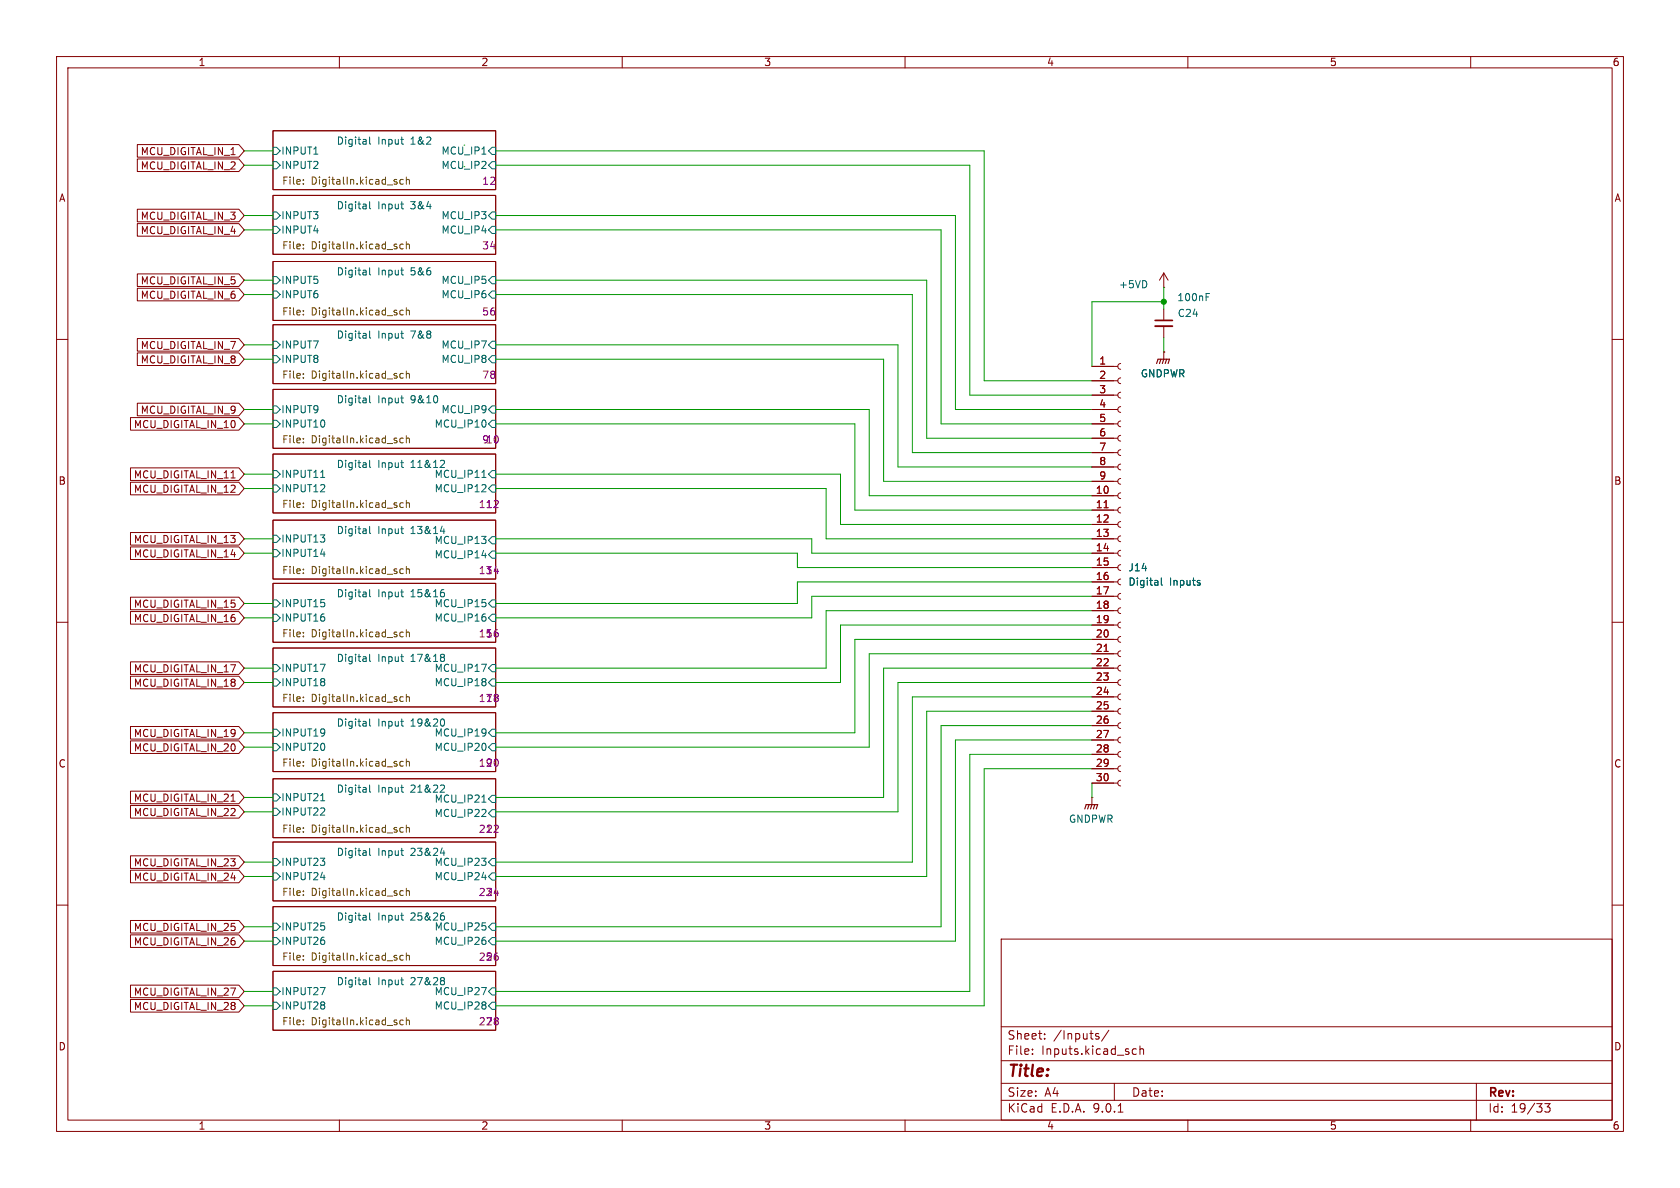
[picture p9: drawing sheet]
<svg xmlns="http://www.w3.org/2000/svg" width="297mm" height="210mm" viewBox="0 0 297 210" stroke-linecap="round" stroke-linejoin="round" font-family="sans-serif">
<g fill="none" stroke="#840000" stroke-width=".18">
<path d="M10 10h277v190h-277zM12 12h273v186h-273zM60 10v2M110 10v2M160 10v2M210 10v2M260 10v2M24.3 39.5h17.9l1 1.1-1 1.2h-17.9zM24.3 37h17.9l1 1.1-1 1.1h-17.9zM24.3 25.6h17.9l1 1.1-1 1.1h-17.9zM24.3 28.1h17.9l1 1.1-1 1.1h-17.9zM48.3 34.5h39.3v10.5h-39.3z"/>
<path d="M48.3 23.1h39.3v10.4h-39.3zM24.3 48.4h17.9l1 1.1-1 1.1h-17.9zM24.3 51h17.9l1 1.1-1 1.1h-17.9zM24.3 59.8h17.9l1 1.2-1 1.1h-17.9zM48.3 57.4h39.3v10.4h-39.3zM48.3 46.2h39.3v10.4h-39.3zM205.7 50.8h.1M205.7 48.3v2.5M205.7 54.6v2M205.7 57.7v2M205.7 48.3l-.7 1.2M205.7 48.3l.8 1.2"/>
<path d="M10 60h2M23.1 73.8h19.1l1 1.1-1 1.1h-19.1zM24.3 62.4h17.9l1 1.1-1 1.1h-17.9zM24.3 71.3h17.9l1 1.1-1 1.1h-17.9zM48.3 68.8h39.3v10.4h-39.3zM193 64.8h4.6M193 67.3h4.6M193 69.9h4.6M193 72.4h4.6M193 74.9h4.6M193 77.5h4.6M198.1 64.3l-.3 .1-.2 .4 .2 .3 .3 .2"/>
<path d="M198.1 66.8l-.3 .2-.2 .3 .2 .4 .3 .1M198.1 69.3l-.3 .2-.2 .4 .2 .3 .3 .2M198.1 71.9l-.3 .1-.2 .4 .2 .3 .3 .2M198.1 74.4l-.3 .2-.2 .3 .2 .4 .3 .1M198.1 77l-.3 .1-.2 .4 .2 .3 .3 .2M198.1 79.5l-.3 .2-.2 .3 .2 .4 .3 .1M205.7 62.2h.1M205.7 62.2v1.3M285 60h2M23.1 94.1h19.1l1 1.2-1 1.1h-19.1zM23.1 96.7h19.1l1 1.1-1 1.1h-19.1zM23.1 82.7h19.1l1 1.1-1 1.1h-19.1z"/>
<path d="M23.1 85.2h19.1l1 1.2-1 1.1h-19.1zM40.8 84.5h.8M48.3 91.9h39.3v10.5h-39.3zM48.3 80.3h39.3v10.4h-39.3zM193 80h4.6M193 82.6h4.6M193 85.1h4.6M193 87.6h4.6M193 90.2h4.6M193 92.7h4.6M193 95.3h4.6M193 97.8h4.6"/>
<path d="M198.1 82l-.3 .2-.2 .4 .2 .3 .3 .2M198.1 84.6l-.3 .1-.2 .4 .2 .3 .3 .2M198.1 87.1l-.3 .2-.2 .3 .2 .4 .3 .1M198.1 89.7l-.3 .1-.2 .4 .2 .3 .3 .2M198.1 92.2l-.3 .2-.2 .3 .2 .4 .3 .1M198.1 94.7l-.3 .2-.2 .4 .2 .3 .3 .2M198.1 97.3l-.3 .1-.2 .4 .2 .3 .3 .2M198.1 99.8l-.3 .2-.2 .3 .2 .4 .3 .1M10 110h2M23.1 119.5h19.1l1 1.2-1 1.1h-19.1zM23.1 117h19.1l1 1.1-1 1.1h-19.1zM23.1 105.6h19.1l1 1.1-1 1.1h-19.1z"/>
<path d="M23.1 108.1h19.1l1 1.1-1 1.1h-19.1zM48.3 103.1h39.3v10.4h-39.3zM48.3 114.6h39.3v10.4h-39.3zM193 100.3h4.6M193 102.9h4.6M193 105.4h4.6M193 108h4.6M193 110.5h4.6M193 113h4.6M193 115.6h4.6M193 118.1h4.6M198.1 102.4l-.3 .1-.2 .4 .2 .3 .3 .2"/>
<path d="M198.1 104.9l-.3 .2-.2 .3 .2 .4 .3 .1M198.1 107.4l-.3 .2-.2 .4 .2 .3 .3 .2M198.1 110l-.3 .1-.2 .4 .2 .3 .3 .2M198.1 112.5l-.3 .2-.2 .3 .2 .4 .3 .1M198.1 115.1l-.3 .1-.2 .4 .2 .3 .3 .2M198.1 117.6l-.3 .2-.2 .3 .2 .4 .3 .1M285 110h2M23.1 139.9h19.1l1 1.1-1 1.1h-19.1zM23.1 131h19.1l1 1.1-1 1.1h-19.1zM23.1 128.4h19.1l1 1.1-1 1.2h-19.1zM48.3 137.7h39.3v10.4h-39.3zM48.3 126h39.3v10.4h-39.3z"/>
<path d="M193 120.7h4.6M193 123.2h4.6M193 125.7h4.6M193 128.3h4.6M193 130.8h4.6M193 133.4h4.6M193 135.9h4.6M193 138.4h4.6M198.1 120.1l-.3 .2-.2 .4 .2 .3 .3 .2M198.1 122.7l-.3 .1-.2 .4 .2 .3 .3 .2M198.1 125.2l-.3 .2-.2 .3 .2 .4 .3 .1M198.1 127.8l-.3 .1-.2 .4 .2 .3 .3 .2"/>
<path d="M198.1 130.3l-.3 .2-.2 .3 .2 .4 .3 .1M198.1 132.8l-.3 .2-.2 .4 .2 .3 .3 .2M198.1 135.4l-.3 .1-.2 .4 .2 .3 .3 .2M198.1 137.9l-.3 .2-.2 .3 .2 .4 .3 .1M23.1 142.4h19.1l1 1.1-1 1.1h-19.1zM23.1 151.3h19.1l1 1.1-1 1.1h-19.1zM23.1 153.8h19.1l1 1.1-1 1.2h-19.1zM40.8 141.6h.8M48.3 148.8h39.3v10.5h-39.3zM193 141h.1M193 141v1.2M10 160h2"/>
<path d="M23.1 165.3h19.1l1 1.1-1 1.1h-19.1zM23.1 162.7h19.1l1 1.1-1 1.1h-19.1zM23.1 174.1h19.1l1 1.2-1 1.1h-19.1zM23.1 176.7h19.1l1 1.1-1 1.1h-19.1zM48.3 160.3h39.3v10.4h-39.3zM48.3 171.7h39.3v10.4h-39.3zM177 166h108v32h-108zM285 160h2M60 198v2M110 198v2M160 198v2M177 194.5h108"/>
<path d="M177 191.5h108M177 187.5h108M177 181.5h108M182.5 186.3v.1M182.5 185.5v.1M184.7 183.6v.1M184.7 182.8v.1M193.7 183.1l.5 .2 .1 .1-.1 .2-.4 .1M193.7 182.8h.5M196 182.1l-1.3 2M197 191.5v3M197.7 196.6h.8"/>
<path d="M200.2 186.1l.3 .3 .4-.1M200.9 185.5l-.4-.1-.3 .3M201.5 185.5l.2-.1 .4 .1 .1 .9M201.5 184.9v1.5M210 198v2M260 198v2M261 191.5v6.5M273.1 195.1h.9l-.5 .6 .5 .1v.7l-.3 .1h-.4l-.2-.1"/>
</g>
<g fill="none" stroke="#006464" stroke-width=".18">
<path d="M48.3 37.5h.6l.6 .6-.6 .6h-.6zM48.3 26h.6l.6 .7-.6 .6h-.6zM48.3 28.6h.6l.6 .6-.6 .6h-.6zM55.5 27.2h.7M65.3 35.7v1l.2 .2M65.3 24.2v1.1l.2 .2M70.8 36.1h.5M70.8 24.6h.5M71.2 36.9h.1M71.2 25.5h.1M85.2 27.2h.7M87 37.5h.6v1.2h-.6l-.6-.6z"/>
<path d="M87 26h.6v1.3h-.6l-.6-.6zM87 28.6h.6v1.2h-.6l-.6-.6zM48.3 40h.6l.6 .6-.6 .7h-.6zM48.3 48.9h.6l.6 .6-.6 .7h-.6zM48.3 51.4h.6l.6 .7-.6 .6h-.6zM65.3 47.3v1.1l.2 .2M65.3 58.5v1.1l.2 .2M70.8 58.9h.5M70.8 47.8h.5M71.2 59.8h.1M71.2 48.6h.1M87 40h.6v1.3h-.6l-.6-.7z"/>
<path d="M87 48.9h.6v1.3h-.6l-.6-.7zM87 51.4h.6v1.3h-.6l-.6-.6zM213.2 52.5h.4M213.2 51.9h.6M48.3 60.3h.6l.6 .7-.6 .6h-.6zM48.3 62.9h.6l.6 .6-.6 .6h-.6zM48.3 71.8h.6l.6 .6-.6 .6h-.6zM48.3 74.3h.6l.6 .6-.6 .7h-.6zM65.3 69.9v1.1l.2 .2M70.8 70.4h.5M71.2 71.2h.1M87 60.3h.6v1.3h-.6l-.6-.6z"/>
<path d="M87 62.9h.6v1.2h-.6l-.6-.6zM87 71.8h.6v1.2h-.6l-.6-.6zM87 74.3h.6v1.3h-.6l-.6-.7zM48.3 94.6h.6l.6 .7-.6 .6h-.6zM48.3 97.2h.6l.6 .6-.6 .6h-.6zM48.3 83.2h.6l.6 .6-.6 .7h-.6zM48.3 85.7h.6l.6 .7-.6 .6h-.6zM56.7 97.9h.8M56.7 84.4h.7M65.3 81.4v1.1l.2 .1M65.3 93.1v1l.2 .2M70.8 93.5h.5"/>
<path d="M70.8 81.8h.5M71.2 94.3h.1M71.2 82.6h.1M77.9 93.9h.7M78.3 81.4l.3 .2-.1 .3-.7 .7h.8M78.5 93.5v.8M85.2 98.2h.8M85.2 84.4h.7M87 94.9h.6v1.2h-.6l-.6-.6zM87 97.4h.6v1.3h-.6l-.6-.7zM87 83.2h.6v1.3h-.6l-.6-.7zM87 85.7h.6v1.3h-.6l-.6-.6z"/>
<path d="M48.3 106h.6l.6 .7-.6 .6h-.6zM48.3 108.6h.6l.6 .6-.6 .7h-.6zM48.3 117.5h.6l.6 .6-.6 .6h-.6zM56.6 117.4h.9l-.6 1.3M65.3 104.2v1.1l.2 .2M65.3 115.7v1l.2 .2M70.8 104.7h.5M70.8 116.1h.5M71.2 105.5h.1M71.2 116.9h.1M78.2 104.2h.3M78.3 104.7l.3 .3v.3l-.3 .2"/>
<path d="M78.3 115.7l.3 .2-.3 .3 .3 .2v.3l-.3 .2M85.1 117.4h.9l-.6 1.3M87 106h.6v1.3h-.6l-.6-.6zM87 108.6h.6v1.3h-.6l-.6-.7zM87 117.5h.6v1.2h-.6l-.6-.6zM205.3 102.2v1.1l.2 .1M212 103l.2 .2-.2 .2M212 102.6l.1 .1M48.3 120h.6l.6 .7-.6 .6h-.6zM48.3 128.9h.6l.6 .6-.6 .7h-.6zM48.3 131.4h.6l.6 .7-.6 .6h-.6zM65.3 127.1v1.1l.2 .2"/>
<path d="M65.3 138.8v1.1l.2 .1M70.8 139.2h.5M70.8 127.5h.5M71.2 128.4h.1M78.3 127.1a.79 .79 0 0 1 0 1.3M78.3 138.8l.3 .2-.1 .3-.7 .7h.8M87 120h.6v1.3h-.6l-.6-.6zM87 128.9h.6v1.3h-.6l-.6-.7zM87 131.4h.6v1.3h-.6l-.6-.6zM48.3 140.3h.6l.6 .7-.6 .6h-.6zM48.3 142.9h.6l.6 .6-.6 .6h-.6zM48.3 151.8h.6l.6 .6-.6 .6h-.6z"/>
<path d="M48.3 154.3h.6l.6 .6-.6 .7h-.6zM56.7 141.5h.7M56.7 155.1h.8M65.3 150v1l.2 .2M70.8 150.4h.5M71.2 140h.1M71.2 151.2h.1M77.9 150.8h.7M78.5 150.4v.8M85.2 141.8h.7M85.2 155.1h.8M87 140.6h.6v1.3h-.6l-.6-.7z"/>
<path d="M87 143.1h.6v1.3h-.6l-.6-.6zM87 151.8h.6v1.2h-.6l-.6-.6zM87 154.3h.6v1.3h-.6l-.6-.7zM48.3 163.2h.6l.6 .6-.6 .7h-.6zM48.3 165.7h.6l.6 .7-.6 .6h-.6zM48.3 174.6h.6l.6 .7-.6 .6h-.6zM48.3 177.2h.6l.6 .6-.6 .6h-.6zM56.6 174.6h.9l-.6 1.2M65.3 161.4v1.1l.2 .2M65.3 172.8v1.1l.2 .2M70.8 161.8h.5M70.8 173.2h.5"/>
<path d="M71.2 162.7h.1M71.2 174.1h.1M78.2 161.4h.3M78.3 161.9l.3 .2v.3l-.3 .3M78.3 172.8l.3 .3-.3 .3 .3 .2v.2l-.3 .3M85.1 174.6h.9l-.6 1.2M87 163.2h.6v1.3h-.6l-.6-.7zM87 165.7h.6v1.3h-.6l-.6-.6zM87 174.6h.6v1.3h-.6l-.6-.6zM87 177.2h.6v1.2h-.6l-.6-.6z"/>
</g>
<g fill="none" stroke="#725600" stroke-width=".18">
<path d="M53.6 31.8v.1M53.6 32.4v.2M71.3 31.8l-.4-.1-.2 .3 .1 .5h.5M71.8 31.3v1.3M71.8 31.8l.2-.1 .3 .1 .1 .8M53.6 43.9v.1M53.6 43.2v.1M53.6 54.9v.1M53.6 55.6v.1M71.3 43.2l-.4-.1-.2 .3 .1 .5h.5M71.3 54.9l-.4-.1-.2 .3 .1 .5h.5M71.8 43.3l.2-.2 .3 .1 .1 .8"/>
<path d="M71.8 42.7v1.3M71.8 54.4v1.3M71.8 55l.2-.2 .3 .1 .1 .8M53.6 66.1v.1M53.6 66.7v.2M53.6 77.5v.1M53.6 78.2v.1M71.3 66.1l-.4-.1-.2 .2 .1 .6h.5M71.3 77.5l-.4-.1-.2 .3 .1 .5h.5M71.8 65.6v1.3M71.8 77v1.3M71.8 66.1l.2-.1 .3 .1 .1 .8"/>
<path d="M71.8 77.6l.2-.2 .3 .1 .1 .8M53.6 88.9v.1M53.6 89.6v.1M71.3 88.9h-.4l-.2 .2 .1 .6h.5M71.8 88.4v1.3M71.8 89l.2-.1h.3l.1 .8M53.6 100.6v.1M53.6 101.3v.1M53.6 111.8v.1M53.6 112.5v.1M71.3 100.6h-.4l-.2 .2 .1 .5h.5M71.3 111.8l-.4-.1-.2 .3 .1 .5h.5"/>
<path d="M71.8 100.1v1.3M71.8 111.3v1.3M71.8 100.7l.2-.1h.3l.1 .8M71.8 111.8l.2-.1 .3 .1 .1 .8M53.6 123.2v.1M53.6 123.9v.1M53.6 134.6v.2M53.6 135.3v.1M71.3 123.2h-.4l-.2 .2 .1 .5h.5M71.3 134.6h-.4l-.2 .2 .1 .6h.5M71.8 122.7v1.3M71.8 134.2v1.2"/>
<path d="M71.8 123.3l.2-.1h.3l.1 .8M71.8 134.7l.2-.1h.3l.1 .8M53.6 146.3v.2M53.6 147v.1M53.6 157.5v.1M53.6 158.2v.1M71.3 146.3h-.4l-.2 .2 .1 .6h.5M71.3 157.5l-.4-.1-.2 .3 .1 .5h.5M71.8 145.8v1.3M71.8 157v1.3M71.8 146.4l.2-.1h.3l.1 .8M71.8 157.6l.2-.2 .3 .1 .1 .8"/>
<path d="M53.6 168.9v.2M53.6 169.6v.1M71.3 168.9h-.4l-.2 .2 .1 .6h.5M71.8 168.5v1.2M71.8 179.9v1.3M71.8 169l.2-.1h.3l.1 .8M53.6 180.4v.1M53.6 181v.2M71.3 180.4l-.4-.1-.2 .2 .1 .6h.5M71.8 180.4l.2-.1 .3 .1 .1 .8"/>
</g>
<path d="M204.5 64.3l.2-.8h2.1l-.3 .8M205.2 63.5l-.2 .8M205.7 63.5l-.2 .8M206.2 63.5l-.2 .8M191.8 143l.2-.8h2.1l-.3 .8M192.5 142.2l-.2 .8M193 142.2l-.2 .8M193.5 142.2l-.2 .8" fill="none" stroke="#840000" stroke-width=".2"/>
<path d="M195.2 89.8h.7M195.2 115.2h.7" fill="none" stroke="#a90000" stroke-width=".18"/>
<path d="M204.2 56.6h3.1" fill="none" stroke="#840000" stroke-width=".3"/>
<path d="M204.2 57.7h3.1" fill="none" stroke="#840000" stroke-width=".33"/>
<g fill="none" stroke="#009600" stroke-width=".18">
<path d="M43.2 29.2h5.1M43.2 26.7h5.1M43.2 38.1h5.1M87.6 38.1h81.3v34.3h24.1M87.6 29.2h83.8v40.7h21.6M87.6 26.7h86.4v40.6h19M43.2 52.1h5.1M43.2 49.5h5.1M43.2 40.6h5.1M87.6 40.6h78.8v34.3h26.6M87.6 52.1h73.7v27.9h31.7M87.6 49.5h76.2v28h29.2"/>
<path d="M205.7 50.8v3.8M205.7 59.7v2.5M205.7 53.3h-12.7v11.5M43.2 72.4h5.1M43.2 74.9h5.1M43.2 61h5.1M43.2 63.5h5.1M87.6 72.4h66.1v15.2h39.3M87.6 74.9h63.5v15.3h41.9M87.6 61h71.1v21.6h34.3M87.6 63.5h68.6v21.6h36.8M43.2 83.8h5.1"/>
<path d="M43.2 86.4h5.1M43.2 97.8h5.1M43.2 95.3h5.1M87.6 86.4h58.4v8.9h47M87.6 97.8h53.4v2.5h52M87.6 83.8h61v8.9h44.4M87.6 95.3h55.9v2.5h49.5M43.2 118.1h5.1M43.2 106.7h5.1M43.2 109.2h5.1M193 118.1h-36.8v22.9h-68.6M193 113h-41.9v16.5h-63.5"/>
<path d="M193 115.6h-39.3v16.5h-66.1M193 108h-47v10.1h-58.4M193 102.9h-52v3.8h-53.4M193 110.5h-44.4v10.2h-61M193 105.4h-49.5v3.8h-55.9M43.2 129.5h5.1M43.2 132.1h5.1M43.2 120.7h5.1M193 123.2h-31.7v29.2h-73.7M193 125.7h-29.2v29.2h-76.2M193 128.3h-26.6v35.5h-78.8M193 120.7h-34.3v22.8h-71.1"/>
<path d="M193 130.8h-24.1v35.6h-81.3M193 133.4h-21.6v41.9h-83.8M193 135.9h-19v41.9h-86.4M193 138.4v2.6M43.2 152.4h5.1M43.2 141h5.1M43.2 154.9h5.1M43.2 143.5h5.1M43.2 163.8h5.1M43.2 175.3h5.1M43.2 166.4h5.1M43.2 177.8h5.1"/>
</g>
<circle cx="205.7" cy="53.3" r=".46" fill="#009600" stroke="#009600" stroke-width=".18"/>
<text font-size="2.8" fill="#840000" x="178" y="190.9">Title:</text>
<g font-size="2.1" fill="#840000">
<text x="178" y="184">Sheet:</text>
<text x="186.2" y="184">/Inputs/</text>
<text x="178" y="186.7">File:</text>
<text x="184.1" y="186.7">Inputs.kicad_sch</text>
<text x="178" y="196.9">KiCad</text>
<text x="178" y="194.1">Size:</text>
<text x="184.7" y="194.1">A4</text>
<text x="185.7" y="196.9">E.D.A.</text>
<text x="193.3" y="196.9">9.0.1</text>
<text x="200" y="194.1">Date:</text>
<text x="263" y="194.3">Rev:</text>
<text x="263" y="196.9">Id:</text>
<text x="267.1" y="196.9">19/33</text>
</g>
<g font-size="1.8" fill="#840000">
<text x="35" y="11.9">1</text>
<text x="85" y="11.9">2</text>
<text x="135" y="11.9">3</text>
<text x="185" y="11.9">4</text>
<text x="235" y="11.9">5</text>
<text x="285" y="11.9">6</text>
<text x="24.8" y="27.6">MCU_DIGITAL_IN_1</text>
<text x="10.3" y="35.9">A</text>
<text x="24.8" y="30.2">MCU_DIGITAL_IN_2</text>
<text x="285.3" y="35.9">A</text>
<text x="24.8" y="41.6">MCU_DIGITAL_IN_4</text>
<text x="24.8" y="39.1">MCU_DIGITAL_IN_3</text>
<text x="24.8" y="50.5">MCU_DIGITAL_IN_5</text>
<text x="24.8" y="53">MCU_DIGITAL_IN_6</text>
<text x="24.8" y="64.5">MCU_DIGITAL_IN_8</text>
<text x="24.8" y="61.9">MCU_DIGITAL_IN_7</text>
<text x="23.6" y="75.9">MCU_DIGITAL_IN_10</text>
<text x="24.8" y="73.3">MCU_DIGITAL_IN_9</text>
<text x="10.3" y="85.9">B</text>
<text x="23.6" y="84.8">MCU_DIGITAL_IN_11</text>
<text x="23.6" y="87.3">MCU_DIGITAL_IN_12</text>
<text x="285.3" y="85.9">B</text>
<text x="23.6" y="96.2">MCU_DIGITAL_IN_13</text>
<text x="23.6" y="98.7">MCU_DIGITAL_IN_14</text>
<text x="23.6" y="107.6">MCU_DIGITAL_IN_15</text>
<text x="23.6" y="110.2">MCU_DIGITAL_IN_16</text>
<text x="23.6" y="119.1">MCU_DIGITAL_IN_17</text>
<text x="23.6" y="121.6">MCU_DIGITAL_IN_18</text>
<text x="23.6" y="130.5">MCU_DIGITAL_IN_19</text>
<text x="10.3" y="135.9">C</text>
<text x="23.6" y="133">MCU_DIGITAL_IN_20</text>
<text x="285.3" y="135.9">C</text>
<text x="23.6" y="141.9">MCU_DIGITAL_IN_21</text>
<text x="23.6" y="144.5">MCU_DIGITAL_IN_22</text>
<text x="23.6" y="153.4">MCU_DIGITAL_IN_23</text>
<text x="23.6" y="155.9">MCU_DIGITAL_IN_24</text>
<text x="23.6" y="167.3">MCU_DIGITAL_IN_26</text>
<text x="23.6" y="164.8">MCU_DIGITAL_IN_25</text>
<text x="23.6" y="176.2">MCU_DIGITAL_IN_27</text>
<text x="23.6" y="178.8">MCU_DIGITAL_IN_28</text>
<text x="10.3" y="185.9">D</text>
<text x="285.3" y="185.9">D</text>
<text x="35" y="199.9">1</text>
<text x="85" y="199.9">2</text>
<text x="135" y="199.9">3</text>
<text x="185" y="199.9">4</text>
<text x="235" y="199.9">5</text>
<text x="285" y="199.9">6</text>
</g>
<g font-size="1.8" fill="#006464">
<text x="49.6" y="27.5">INPUT1</text>
<text x="59.4" y="25.7">Digital</text>
<text x="66.8" y="25.7">Input</text>
<text x="72.7" y="25.7">1&amp;2</text>
<text x="49.6" y="30.1">INPUT2</text>
<text x="49.6" y="39">INPUT3</text>
<text x="49.6" y="41.5">INPUT4</text>
<text x="59.4" y="37.1">Digital</text>
<text x="66.8" y="37.1">Input</text>
<text x="72.7" y="37.1">3&amp;4</text>
<text x="78" y="39">MCU_IP3</text>
<text x="78" y="41.5">MCU_IP4</text>
<text x="49.6" y="50.4">INPUT5</text>
<text x="49.6" y="52.9">INPUT6</text>
<text x="59.4" y="48.8">Digital</text>
<text x="66.8" y="48.8">Input</text>
<text x="72.7" y="48.8">5&amp;6</text>
<text x="78" y="50.4">MCU_IP5</text>
<text x="78" y="52.9">MCU_IP6</text>
<text x="197.7" y="51.2">+5VD</text>
<text x="208" y="53.4">100nF</text>
<text x="59.4" y="59.9">Digital</text>
<text x="66.8" y="59.9">Input</text>
<text x="72.7" y="59.9">7&amp;8</text>
<text x="208.1" y="56.2">C24</text>
<text x="49.6" y="61.8">INPUT7</text>
<text x="49.6" y="64.4">INPUT8</text>
<text x="78" y="61.8">MCU_IP7</text>
<text x="78" y="64.4">MCU_IP8</text>
<text x="59.4" y="71.4">Digital</text>
<text x="66.8" y="71.4">Input</text>
<text x="72.7" y="71.4">9&amp;10</text>
<text x="201.6" y="66.9">GNDPWR</text>
<text x="49.6" y="73.3">INPUT9</text>
<text x="49.6" y="75.8">INPUT10</text>
<text x="76.7" y="75.8">MCU_IP10</text>
<text x="78" y="73.3">MCU_IP9</text>
<text x="59.4" y="82.8">Digital</text>
<text x="66.8" y="82.8">Input</text>
<text x="72.7" y="82.8">11&amp;12</text>
<text x="49.6" y="84.7">INPUT11</text>
<text x="49.6" y="87.2">INPUT12</text>
<text x="76.7" y="84.7">MCU_IP11</text>
<text x="76.7" y="87.2">MCU_IP12</text>
<text x="59.4" y="94.5">Digital</text>
<text x="66.8" y="94.5">Input</text>
<text x="72.7" y="94.5">13&amp;14</text>
<text x="49.6" y="96.1">INPUT13</text>
<text x="49.6" y="98.7">INPUT14</text>
<text x="76.7" y="96.4">MCU_IP13</text>
<text x="76.7" y="98.9">MCU_IP14</text>
<text x="199.4" y="101.2">J14</text>
<text x="49.6" y="107.5">INPUT15</text>
<text x="59.4" y="105.7">Digital</text>
<text x="66.8" y="105.7">Input</text>
<text x="72.7" y="105.7">15&amp;16</text>
<text x="76.7" y="107.5">MCU_IP15</text>
<text x="199.4" y="103.7">Digital</text>
<text x="206.7" y="103.7">Inputs</text>
<text x="49.6" y="110.1">INPUT16</text>
<text x="76.7" y="110.1">MCU_IP16</text>
<text x="49.6" y="119">INPUT17</text>
<text x="59.4" y="117.1">Digital</text>
<text x="66.8" y="117.1">Input</text>
<text x="72.7" y="117.1">17&amp;18</text>
<text x="76.7" y="119">MCU_IP17</text>
<text x="49.6" y="121.5">INPUT18</text>
<text x="76.7" y="121.5">MCU_IP18</text>
<text x="49.6" y="130.4">INPUT19</text>
<text x="59.4" y="128.5">Digital</text>
<text x="66.8" y="128.5">Input</text>
<text x="72.7" y="128.5">19&amp;20</text>
<text x="76.7" y="130.4">MCU_IP19</text>
<text x="49.6" y="132.9">INPUT20</text>
<text x="76.7" y="132.9">MCU_IP20</text>
<text x="49.6" y="141.8">INPUT21</text>
<text x="59.4" y="140.2">Digital</text>
<text x="66.8" y="140.2">Input</text>
<text x="72.7" y="140.2">21&amp;22</text>
<text x="76.7" y="142.1">MCU_IP21</text>
<text x="49.6" y="144.4">INPUT22</text>
<text x="76.7" y="144.6">MCU_IP22</text>
<text x="188.9" y="145.6">GNDPWR</text>
<text x="49.6" y="153.3">INPUT23</text>
<text x="49.6" y="155.8">INPUT24</text>
<text x="59.4" y="151.4">Digital</text>
<text x="66.8" y="151.4">Input</text>
<text x="72.7" y="151.4">23&amp;24</text>
<text x="76.7" y="153.3">MCU_IP23</text>
<text x="76.7" y="155.8">MCU_IP24</text>
<text x="49.6" y="164.7">INPUT25</text>
<text x="49.6" y="167.2">INPUT26</text>
<text x="59.4" y="162.8">Digital</text>
<text x="66.8" y="162.8">Input</text>
<text x="72.7" y="162.8">25&amp;26</text>
<text x="76.7" y="164.7">MCU_IP25</text>
<text x="76.7" y="167.2">MCU_IP26</text>
<text x="49.6" y="176.1">INPUT27</text>
<text x="49.6" y="178.7">INPUT28</text>
<text x="59.4" y="174.2">Digital</text>
<text x="66.8" y="174.2">Input</text>
<text x="72.7" y="174.2">27&amp;28</text>
<text x="76.7" y="176.1">MCU_IP27</text>
<text x="76.7" y="178.7">MCU_IP28</text>
</g>
<g font-size="1.8" fill="#009600">
<text x="78" y="27.5">MCU_IP1</text>
<text x="78" y="30.1">MCU_IP2</text>
</g>
<g font-size="1.8" fill="#725600">
<text x="49.8" y="33">File:</text>
<text x="55" y="33">DigitalIn.kicad_sch</text>
<text x="49.8" y="44.4">File:</text>
<text x="55" y="44.4">DigitalIn.kicad_sch</text>
<text x="49.8" y="56.1">File:</text>
<text x="55" y="56.1">DigitalIn.kicad_sch</text>
<text x="49.8" y="67.3">File:</text>
<text x="55" y="67.3">DigitalIn.kicad_sch</text>
<text x="49.8" y="78.7">File:</text>
<text x="55" y="78.7">DigitalIn.kicad_sch</text>
<text x="49.8" y="90.1">File:</text>
<text x="55" y="90.1">DigitalIn.kicad_sch</text>
<text x="49.8" y="101.8">File:</text>
<text x="55" y="101.8">DigitalIn.kicad_sch</text>
<text x="49.8" y="113">File:</text>
<text x="55" y="113">DigitalIn.kicad_sch</text>
<text x="49.8" y="124.4">File:</text>
<text x="55" y="124.4">DigitalIn.kicad_sch</text>
<text x="49.8" y="135.8">File:</text>
<text x="55" y="135.8">DigitalIn.kicad_sch</text>
<text x="49.8" y="147.5">File:</text>
<text x="55" y="147.5">DigitalIn.kicad_sch</text>
<text x="49.8" y="158.7">File:</text>
<text x="55" y="158.7">DigitalIn.kicad_sch</text>
<text x="49.8" y="170.1">File:</text>
<text x="55" y="170.1">DigitalIn.kicad_sch</text>
<text x="49.8" y="181.6">File:</text>
<text x="55" y="181.6">DigitalIn.kicad_sch</text>
</g>
<g font-size="1.8" fill="#840084">
<text x="85.1" y="32.9">12</text>
<text x="85.1" y="44.3">34</text>
<text x="85.1" y="56">56</text>
<text x="85.1" y="67.2">78</text>
<text x="85.1" y="78.6">910</text>
<text x="84.5" y="90">1112</text>
<text x="84.5" y="101.7">1314</text>
<text x="84.5" y="112.9">1516</text>
<text x="84.5" y="124.3">1718</text>
<text x="84.5" y="135.7">1920</text>
<text x="84.5" y="147.4">2122</text>
<text x="84.5" y="158.6">2324</text>
<text x="84.5" y="170">2526</text>
<text x="84.5" y="181.5">2728</text>
</g>
<g font-size="1.8" fill="#a90000">
<text x="194.2" y="64.5">1</text>
<text x="194.2" y="67.1">2</text>
<text x="194.2" y="69.6">3</text>
<text x="194.2" y="72.1">4</text>
<text x="194.2" y="74.7">5</text>
<text x="194.2" y="77.2">6</text>
<text x="194.2" y="79.8">7</text>
<text x="194.2" y="82.3">8</text>
<text x="193.6" y="87.4">10</text>
<text x="193.6" y="89.9">11</text>
<text x="194.2" y="84.8">9</text>
<text x="193.6" y="92.5">12</text>
<text x="193.6" y="95">13</text>
<text x="193.6" y="97.5">14</text>
<text x="193.6" y="100.1">15</text>
<text x="193.6" y="102.6">16</text>
<text x="193.6" y="105.2">17</text>
<text x="193.6" y="107.7">18</text>
<text x="193.6" y="110.2">19</text>
<text x="193.6" y="112.8">20</text>
<text x="193.6" y="115.3">21</text>
<text x="193.6" y="117.9">22</text>
<text x="193.6" y="120.4">23</text>
<text x="193.6" y="122.9">24</text>
<text x="193.6" y="125.5">25</text>
<text x="193.6" y="128">26</text>
<text x="193.6" y="130.6">27</text>
<text x="193.6" y="133.1">28</text>
<text x="193.6" y="135.6">29</text>
<text x="193.6" y="138.2">30</text>
</g>
</svg>
